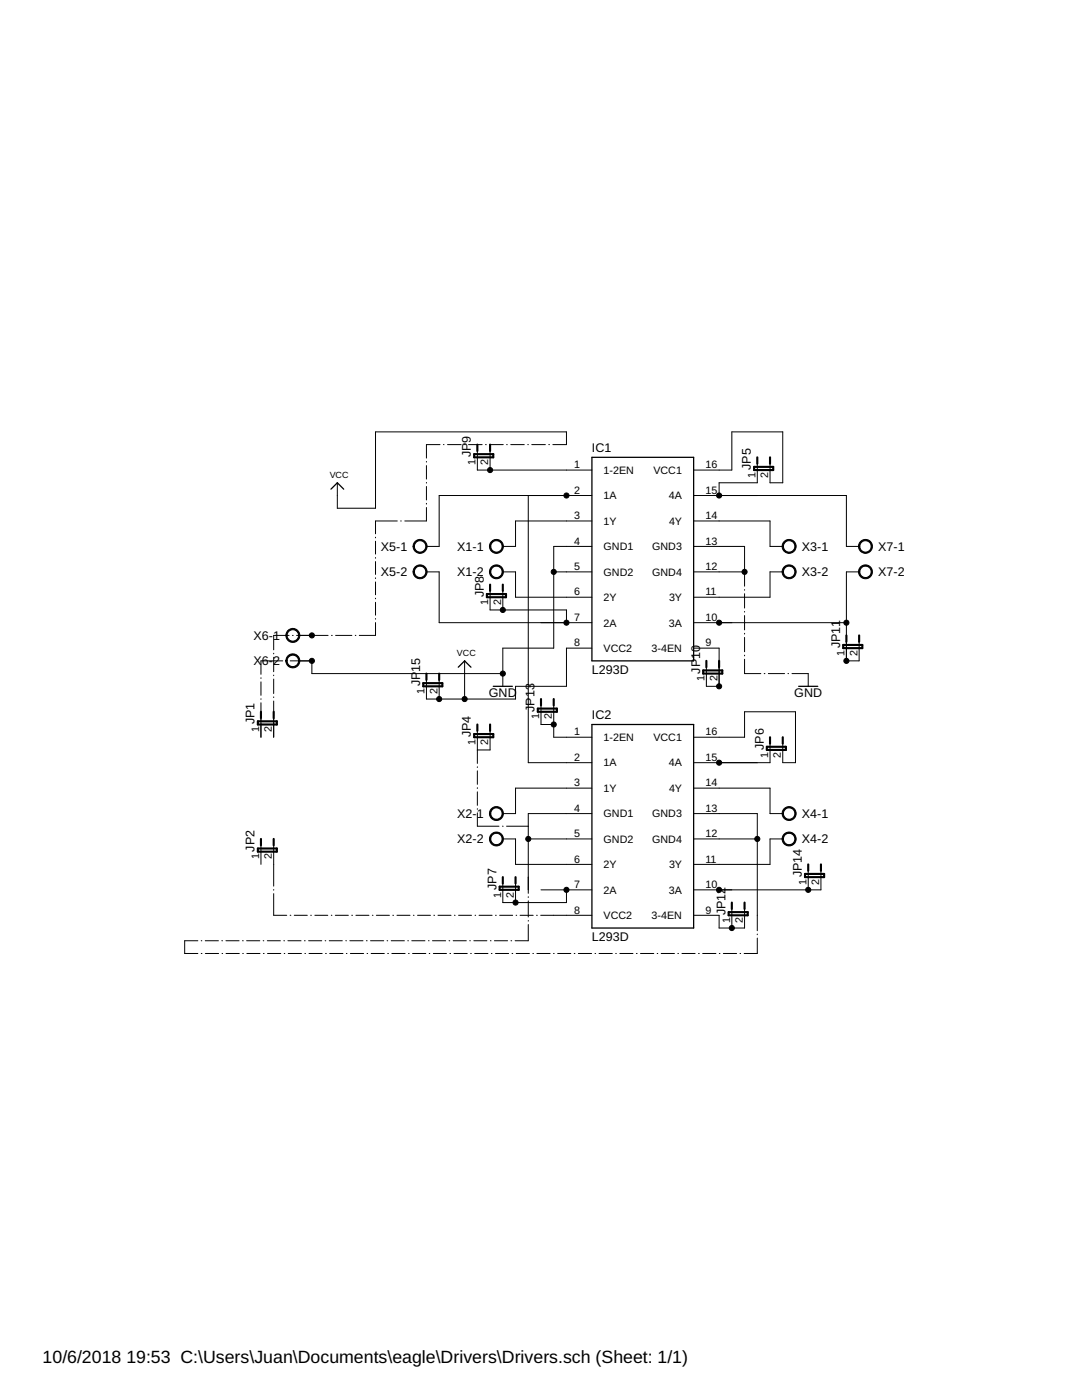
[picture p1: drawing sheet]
<svg xmlns="http://www.w3.org/2000/svg" width="216mm" height="279mm" viewBox="0 0 216 279" stroke-linecap="round" stroke-linejoin="round" font-family="sans-serif">
<path d="M66 97.6l1.3-1.2 1.3 1.2M118.1 91.3h20.3v40.6h-20.3zM91.4 133.2l1.3-1.3 1.3 1.3M98.4 137h3.8M159.4 137h3.8M118.1 144.6h20.3v40.6h-20.3z" fill="none" stroke="#000" stroke-width=".25"/>
<g fill="none" stroke="#000" stroke-width=".2">
<path d="M85.1 92.1v.1M85.1 92.9v2.7M85.1 96.3v.1M85.1 97.1v2.7M87.8 88.7h-2.7v2.7M88.5 88.7h.1M89.3 88.7h2.7M92.7 88.7h.1M93.5 88.7h2.7M95.2 90v3.8h22.9M96.9 88.7h.1M97.7 88.7h2.7"/>
<path d="M97.8 90v3.8M101.1 88.7h.1M101.9 88.7h2.7M105.3 88.7h.1M105.4 98.9v53.3h12.7M106.1 88.7h2.7M109.5 88.7h.1M110.3 88.7h2.7v-2.5h-38.1v15.2h-7.6v-5M118.1 98.9h-30.5v10.2h-2.5M138.4 98.9h30.5v10.2h2.5M151.1 92.5v3.9h-7.6v2.5M153.6 92.5v3.9h2.6v-10.2h-10.2v7.6h-7.6"/>
<path d="M74.9 107.2v.1M74.9 108v2.6M74.9 111.3v.1M74.9 112.1v2.5M74.9 115.3v.2M74.9 116.1v2.6M74.9 119.4v.1M79.3 104h-4.4v2.5M79.9 104h.2M85.1 101.3v2.7h-4.3M85.1 114.1h2.5v10.2h30.5M85.1 100.5v.1"/>
<path d="M97.8 117.9v3.8h15.2v2.6M100.3 114.1h2.6v5.1h15.2M100.3 117.9v3.8M110.5 114.1h7.6M118.1 104h-15.2v5.1h-2.6M118.1 109.1h-7.6v20.2h-10.2v7.7M138.4 104h15.2v5.1h2.6M138.4 109.1h10.2v7.9M138.4 114.1h10.2M148.6 117.7v.1M148.6 118.5v2.8M156.2 114.1h-2.6v5.1h-15.2"/>
<path d="M171.4 114.1h-2.5v17.8h2.5v-3.8M52.1 135.3v.1M52.1 136.1v2.7M52.1 139.4v.2M54.6 130.4v.1M54.6 131.2v2.8M54.6 134.7v.2M54.6 135.5v2.9M54.6 139.1v.1M54.6 139.9v2.9M56.4 131.9h-4.3v2.7M57.1 131.9h.1"/>
<path d="M57.7 126.8h-3.1v2.9M57.9 131.9h4.3v2.5h38.1M58.4 126.8h.1M59.2 126.8h6.3M66.1 126.8h.2M67 126.8h3.2M70.9 126.8h.1M74.9 124.2v2.6h-3.2M74.9 120.2v2.6M74.9 123.4v.2M87.6 135.7v3.8M92.7 131.9v7.6"/>
<path d="M118.1 129.3h-5.1v7.7h-10.1v2.5h-17.8v-3.8M138.4 124.3h30.5M138.4 129.3h5.1v7.7h-2.6v-3.8M148.6 122v.2M148.6 122.9v2.8M148.6 126.4v.1M148.6 127.2v2.9M148.6 130.7v.2M148.6 131.6v2.8h3.2M152.5 134.4h.1M153.3 134.4h3.2M157.2 134.4h.2"/>
<path d="M158 134.4h3.3v2.6M52.1 140.3v2.6M52.1 143.3v3.8M54.6 143.3v3.8M95.2 145.9v6.5M95.2 153v.2M95.2 153.8v2.7M95.2 157.2v.2M95.2 158v2.7M97.8 145.9v3.8h-2.6M107.9 140.8v3.8h2.6M110.5 140.8v6.3h7.6"/>
<path d="M118.1 157.3h-15.2v5.1h-2.6M138.4 147.1h10.2v-5.1h10.1v10.2h-2.5v-3.8M138.4 157.3h15.2v5.1h2.6M153.6 148.4v3.8h-15.2M52.1 168.7v3.8M54.6 178.4v4.3h2.6M54.6 168.7v8.1M54.6 177.5v.2M95.2 161.4v.1M95.2 162.2v2.7h4.4M100.3 164.9h.1M100.3 167.4h2.6v5.1h15.2"/>
<path d="M100.3 176.3v3.8h12.7v-2.5M101.1 164.9h4.3M102.9 176.3v3.8M105.4 167.4h12.7M105.4 179v.1M105.4 179.8v3.2M107.9 177.6h10.2M118.1 162.4h-12.7v15.9M138.4 162.4h12.7v23.3M138.4 167.4h12.7M156.2 167.4h-2.6v5.1h-15.2M161.3 173.8v3.8"/>
<path d="M163.8 173.8v3.8h-25.4M39.5 187.7h-2.6v2.6h2.6M40.2 187.7h.1M40.2 190.3h.1M41 187.7h2.6M41 190.3h2.6M44.3 187.7h.1M44.3 190.3h.1M45.1 187.7h2.6M45.1 190.3h2.7M48.4 187.7h.1M48.4 190.3h.2"/>
<path d="M49.2 187.7h2.6M49.3 190.3h2.6M52.5 187.7h.1M52.6 190.3h.1M53.3 187.7h2.6M53.4 190.3h2.6M56.6 187.7h.2M56.7 190.3h.1M57.4 187.7h2.7M57.5 190.3h2.7M57.9 182.7h.1M58.7 182.7h2.6"/>
<path d="M60.7 187.7h.2M60.8 190.3h.2M61.6 187.7h2.6M61.7 190.3h2.6M62 182.7h.1M62.8 182.7h2.6M64.9 187.7h.1M65 190.3h.1M65.7 187.7h2.6M65.8 190.3h2.6M66.1 182.7h.1M66.9 182.7h2.6"/>
<path d="M69 187.7h.1M69.1 190.3h.1M69.8 187.7h2.6M69.9 190.3h2.7M70.2 182.7h.1M71 182.7h2.6M73.1 187.7h.2M73.2 190.3h.2M73.9 187.7h2.7M74.1 190.3h2.6M74.3 182.7h.1M75.1 182.7h2.6"/>
<path d="M77.2 187.7h.2M77.4 190.3h.1M78.1 187.7h2.6M78.2 190.3h2.6M78.4 182.7h.1M79.2 182.7h2.6M81.4 187.7h.1M81.5 190.3h.1M82.2 187.7h2.6M82.3 190.3h2.7M82.5 182.7h.1M83.3 182.7h2.6"/>
<path d="M85.5 187.7h.1M85.6 190.3h.2M86.3 187.7h2.6M86.5 190.3h2.6M86.6 182.7h.1M87.4 182.7h2.6M89.6 187.7h.1M89.8 190.3h.1M90.4 187.7h2.6M90.6 190.3h2.6M90.7 182.7h.1M91.5 182.7h2.6"/>
<path d="M93.7 187.7h.2M93.9 190.3h.1M94.6 187.7h2.6M94.7 190.3h2.7M94.8 182.7h.1M95.6 182.7h2.6M97.9 187.7h.1M98 190.3h.2M98.7 187.7h2.6M98.9 182.7h.1M98.9 190.3h2.6M99.7 182.7h2.6"/>
<path d="M102 187.7h.1M102.2 190.3h.1M103 182.7h.1M103 190.3h2.6M103.8 182.7h2.6M105.4 183.7v.1M105.4 184.5v3.2h-2.6M106.3 190.3h.1M107.1 182.7h.1M107.1 190.3h2.7M107.9 182.7h10.2M110.4 190.3h.2"/>
<path d="M111.3 190.3h2.6M114.6 190.3h.1M115.4 190.3h2.6M118.7 190.3h.2M119.5 190.3h2.7M122.9 190.3h.1M123.7 190.3h2.6M127 190.3h.1M127.8 190.3h2.7M131.1 190.3h.2M131.9 190.3h2.7M135.3 190.3h.1"/>
<path d="M136.1 190.3h2.6M139.4 190.3h.1M140.2 190.3h2.7M143.5 190.3h.2M144.3 190.3h2.7M146 181.4v3.8M147.7 190.3h.1M148.6 181.4v3.8h-5.1v-2.5h-5.1M151.1 186.4v.1M151.1 187.2v3.1h-2.6"/>
</g>
<g fill="#000" stroke="#000" stroke-width=".2">
<path d="M82.8 108.1a1.39 1.39 0 0 1 2.2 .2 1.39 1.39 0 0 1-.8 2.1 1.39 1.39 0 0 1-1.8-1.3h.3a1.15 1.15 0 0 1 1.6-1.1 1.15 1.15 0 0 1 .3 1.9 1.15 1.15 0 0 1-1.9-.6v-.2h-.3z" fill-rule="evenodd"/>
<path d="M82.8 113.2a1.4 1.4 0 0 1 2.2 .2 1.4 1.4 0 0 1-.8 2.1 1.4 1.4 0 0 1-1.8-1.4h.3a1.15 1.15 0 0 1 1.6-1.1 1.15 1.15 0 0 1 .3 2 1.15 1.15 0 0 1-1.9-.6v-.3h-.3z" fill-rule="evenodd"/>
<path d="M98 108.1a1.39 1.39 0 0 1 2.2 .2 1.39 1.39 0 0 1-.8 2.1 1.39 1.39 0 0 1-1.7-1.3h.2a1.14 1.14 0 0 1 1.6-1.1 1.14 1.14 0 0 1 .3 1.9 1.14 1.14 0 0 1-1.8-.6l-.1-.2h-.2z" fill-rule="evenodd"/>
<path d="M98 113.2a1.4 1.4 0 0 1 2.3 .2 1.4 1.4 0 0 1-.9 2.1 1.4 1.4 0 0 1-1.7-1.4h.2a1.14 1.14 0 0 1 1.6-1 1.14 1.14 0 0 1 .3 1.9 1.14 1.14 0 0 1-1.8-.6l-.1-.3h-.2z" fill-rule="evenodd"/>
<path d="M156.4 108.1a1.39 1.39 0 0 1 2.2 .2 1.39 1.39 0 0 1-.8 2.1 1.39 1.39 0 0 1-1.7-1.3h.2a1.15 1.15 0 0 1 1.6-1.1 1.15 1.15 0 0 1 .3 1.9 1.15 1.15 0 0 1-1.8-.6l-.1-.2h-.2z" fill-rule="evenodd"/>
<path d="M156.4 113.2a1.4 1.4 0 0 1 2.2 .2 1.4 1.4 0 0 1-.8 2.1 1.4 1.4 0 0 1-1.7-1.4h.2a1.15 1.15 0 0 1 1.6-1.1 1.15 1.15 0 0 1 .3 2 1.15 1.15 0 0 1-1.8-.6l-.1-.3h-.2z" fill-rule="evenodd"/>
<path d="M171.7 108.1a1.39 1.39 0 0 1 2.2 .2 1.39 1.39 0 0 1-.8 2.1 1.39 1.39 0 0 1-1.8-1.3h.3a1.14 1.14 0 0 1 1.5-1.1 1.14 1.14 0 0 1 .3 1.9 1.14 1.14 0 0 1-1.8-.6v-.2h-.3z" fill-rule="evenodd"/>
<path d="M171.7 113.2a1.4 1.4 0 0 1 2.2 .2 1.4 1.4 0 0 1-.8 2.1 1.4 1.4 0 0 1-1.8-1.4h.3a1.14 1.14 0 0 1 1.5-1 1.14 1.14 0 0 1 .3 1.9 1.14 1.14 0 0 1-1.8-.6v-.3h-.3z" fill-rule="evenodd"/>
<path d="M57.4 125.9a1.4 1.4 0 0 1 2.2 .2 1.4 1.4 0 0 1-.8 2.1 1.4 1.4 0 0 1-1.8-1.4h.3a1.15 1.15 0 0 1 1.6-1 1.15 1.15 0 0 1 .3 1.9 1.15 1.15 0 0 1-1.9-.6v-.3h-.3z" fill-rule="evenodd"/>
<path d="M57.4 130.9a1.4 1.4 0 0 1 2.2 .3 1.4 1.4 0 0 1-.8 2 1.4 1.4 0 0 1-1.8-1.3h.3a1.15 1.15 0 0 1 1.6-1.1 1.15 1.15 0 0 1 .3 1.9 1.15 1.15 0 0 1-1.9-.5v-.3h-.3z" fill-rule="evenodd"/>
<path d="M98 161.4a1.4 1.4 0 0 1 2.3 .2 1.4 1.4 0 0 1-.9 2.1 1.4 1.4 0 0 1-1.7-1.3h.2a1.14 1.14 0 0 1 1.6-1.1 1.14 1.14 0 0 1 .3 1.9 1.14 1.14 0 0 1-1.8-.6l-.1-.2h-.2z" fill-rule="evenodd"/>
<path d="M98 166.5a1.4 1.4 0 0 1 2.3 .2 1.4 1.4 0 0 1-.9 2.1 1.4 1.4 0 0 1-1.7-1.4h.2a1.14 1.14 0 0 1 1.6-1 1.14 1.14 0 0 1 .3 1.9 1.14 1.14 0 0 1-1.8-.6l-.1-.3h-.2z" fill-rule="evenodd"/>
<path d="M156.4 161.4a1.4 1.4 0 0 1 2.2 .2 1.4 1.4 0 0 1-.8 2.1 1.4 1.4 0 0 1-1.7-1.3h.2a1.15 1.15 0 0 1 1.6-1.1 1.15 1.15 0 0 1 .3 1.9 1.15 1.15 0 0 1-1.8-.6l-.1-.2h-.2z" fill-rule="evenodd"/>
<path d="M156.4 166.5a1.4 1.4 0 0 1 2.3 .2 1.4 1.4 0 0 1-.9 2.1 1.4 1.4 0 0 1-1.7-1.4h.2a1.15 1.15 0 0 1 1.6-1 1.15 1.15 0 0 1 .3 1.9 1.15 1.15 0 0 1-1.8-.6l-.1-.3h-.2z" fill-rule="evenodd"/>
<circle cx="97.8" cy="93.8" r=".51"/>
<circle cx="113" cy="98.9" r=".51"/>
<circle cx="143.5" cy="98.9" r=".51"/>
<circle cx="110.5" cy="114.1" r=".51"/>
<circle cx="148.6" cy="114.1" r=".51"/>
<circle cx="62.2" cy="131.9" r=".51"/>
<circle cx="62.2" cy="126.8" r=".51"/>
<circle cx="87.6" cy="139.5" r=".51"/>
<circle cx="92.7" cy="139.5" r=".51"/>
<circle cx="100.3" cy="134.4" r=".51"/>
<circle cx="100.3" cy="121.7" r=".51"/>
<circle cx="113" cy="124.3" r=".51"/>
<circle cx="143.5" cy="124.3" r=".51"/>
<circle cx="143.5" cy="137" r=".51"/>
<circle cx="168.9" cy="131.9" r=".51"/>
<circle cx="168.9" cy="124.3" r=".51"/>
<circle cx="110.5" cy="144.6" r=".51"/>
<circle cx="143.5" cy="152.2" r=".51"/>
<circle cx="105.4" cy="167.4" r=".51"/>
<circle cx="113" cy="177.6" r=".51"/>
<circle cx="143.5" cy="177.6" r=".51"/>
<circle cx="151.1" cy="167.4" r=".51"/>
<circle cx="161.3" cy="177.6" r=".51"/>
<circle cx="102.9" cy="180.1" r=".51"/>
<circle cx="146" cy="185.2" r=".51"/>
</g>
<g fill="none" stroke="#000" stroke-width=".42">
<path d="M94.6 90.6h3.8v.7h-3.8zM95.2 88.7v1.3M97.8 88.7v1.3M150.5 93.2h3.8v.6h-3.8zM151.1 91.3v1.2M153.6 91.3v1.2M97.2 118.6h3.8v.6h-3.8zM97.8 116.7v1.2M100.3 116.7v1.2M84.5 136.3h3.8v.7h-3.8zM85.1 134.4v1.3M87.6 134.4v1.3"/>
<path d="M107.9 139.5v1.3M110.5 139.5v1.3M140.3 133.8h3.8v.6h-3.8zM140.9 131.9v1.3M143.5 131.9v1.3M168.3 128.7h3.8v.6h-3.8zM168.9 126.8v1.3M171.4 126.8v1.3M51.5 144h3.7v.6h-3.7zM52.1 142v1.3M54.6 142v1.3M94.6 146.5h3.8v.6h-3.8z"/>
<path d="M95.2 144.6v1.3M97.8 144.6v1.3M107.3 141.4h3.8v.6h-3.8zM153 149h3.8v.7h-3.8zM153.6 147.1v1.3M156.2 147.1v1.3M51.5 169.3h3.7v.7h-3.7zM52.1 167.4v1.3M54.6 167.4v1.3M99.7 177h3.8v.6h-3.8zM100.3 175v1.3M102.9 175v1.3"/>
<path d="M160.6 174.4h3.8v.6h-3.8zM161.3 172.5v1.3M163.8 172.5v1.3M145.4 182h3.8v.7h-3.8zM146 180.1v1.3M148.6 180.1v1.3"/>
</g>
<g font-size="3.5">
<text x="8.5" y="272">10/6/2018</text>
<text x="25.2" y="272">19:53 C:\Users\Juan\Documents\eagle\Drivers\Drivers.sch (Sheet: 1/1)</text>
</g>
<g font-size="2.5">
<text x="94" y="88.4" transform="rotate(-90 94 88.4)">9</text>
<text x="94" y="91.3" transform="rotate(-90 94 91.3)">JP</text>
<text x="118.1" y="90.3">IC1</text>
<text x="149.8" y="93.8" transform="rotate(-90 149.8 93.8)">JP5</text>
<text x="76" y="109.9">X5-1</text>
<text x="91.2" y="109.9">X1-1</text>
<text x="160" y="109.9">X3-1</text>
<text x="175.2" y="109.9">X7-1</text>
<text x="76" y="115">X5-2</text>
<text x="91.2" y="115">X1-2</text>
<text x="96.5" y="119.2" transform="rotate(-90 96.5 119.2)">JP8</text>
<text x="160" y="115">X3-2</text>
<text x="175.2" y="115">X7-2</text>
<text x="50.6" y="127.7">X6-1</text>
<text x="167.6" y="129.4" transform="rotate(-90 167.6 129.4)">JP11</text>
<text x="50.6" y="132.8">X</text>
<text x="52.3" y="132.8">6-2</text>
<text x="83.8" y="137" transform="rotate(-90 83.8 137)">JP</text>
<text x="83.8" y="134.1" transform="rotate(-90 83.8 134.1)">15</text>
<text x="118.1" y="134.4">L293D</text>
<text x="139.7" y="134.4" transform="rotate(-90 139.7 134.4)">JP10</text>
<text x="97.6" y="139">GND</text>
<text x="106.7" y="142" transform="rotate(-90 106.7 142)">JP13</text>
<text x="118.1" y="143.6">IC2</text>
<text x="158.5" y="139">GND</text>
<text x="50.8" y="144.6" transform="rotate(-90 50.8 144.6)">JP1</text>
<text x="94" y="147.1" transform="rotate(-90 94 147.1)">JP4</text>
<text x="152.4" y="149.7" transform="rotate(-90 152.4 149.7)">JP6</text>
<text x="91.2" y="163.2">X2-1</text>
<text x="160" y="163.2">X4-1</text>
<text x="50.8" y="170" transform="rotate(-90 50.8 170)">JP2</text>
<text x="91.2" y="168.3">X2-2</text>
<text x="160" y="168.3">X4-2</text>
<text x="99.1" y="177.6" transform="rotate(-90 99.1 177.6)">JP7</text>
<text x="160" y="175.1" transform="rotate(-90 160 175.1)">JP14</text>
<text x="144.8" y="182.7" transform="rotate(-90 144.8 182.7)">JP12</text>
<text x="118.1" y="187.7">L293D</text>
</g>
<g font-size="2.1">
<text x="94.9" y="92.8" transform="rotate(-90 94.9 92.8)">1</text>
<text x="97.4" y="92.8" transform="rotate(-90 97.4 92.8)">2</text>
<text x="114.6" y="93.5">1</text>
<text x="120.4" y="94.6">1-2EN</text>
<text x="130.4" y="94.6">VCC1</text>
<text x="140.8" y="93.5">16</text>
<text x="150.8" y="95.4" transform="rotate(-90 150.8 95.4)">1</text>
<text x="153.3" y="95.4" transform="rotate(-90 153.3 95.4)">2</text>
<text x="114.6" y="98.5">2</text>
<text x="120.4" y="99.6">1A</text>
<text x="133.5" y="99.7">4A</text>
<text x="140.8" y="98.5">15</text>
<text x="114.6" y="103.6">3</text>
<text x="120.4" y="104.7">1Y</text>
<text x="133.5" y="104.7">4Y</text>
<text x="140.8" y="103.6">14</text>
<text x="114.6" y="108.7">4</text>
<text x="114.6" y="113.8">5</text>
<text x="120.4" y="109.8">GND1</text>
<text x="130.1" y="109.8">GND3</text>
<text x="140.8" y="108.7">13</text>
<text x="140.8" y="113.8">12</text>
<text x="114.6" y="118.8">6</text>
<text x="120.4" y="114.9">GND2</text>
<text x="120.4" y="120">2Y</text>
<text x="130.1" y="114.9">GND4</text>
<text x="133.5" y="120">3Y</text>
<text x="140.8" y="118.8">11</text>
<text x="97.4" y="120.7" transform="rotate(-90 97.4 120.7)">1</text>
<text x="100" y="120.7" transform="rotate(-90 100 120.7)">2</text>
<text x="114.6" y="123.9">7</text>
<text x="120.4" y="125">2A</text>
<text x="133.5" y="125">3A</text>
<text x="140.8" y="123.9">10</text>
<text x="114.6" y="129">8</text>
<text x="120.4" y="130.1">VCC2</text>
<text x="130" y="130.1">3-4EN</text>
<text x="140.8" y="129">9</text>
<text x="168.5" y="130.9" transform="rotate(-90 168.5 130.9)">1</text>
<text x="171.1" y="130.9" transform="rotate(-90 171.1 130.9)">2</text>
<text x="140.6" y="136" transform="rotate(-90 140.6 136)">1</text>
<text x="143.1" y="136" transform="rotate(-90 143.1 136)">2</text>
<text x="84.7" y="138.5" transform="rotate(-90 84.7 138.5)">1</text>
<text x="87.3" y="138.5" transform="rotate(-90 87.3 138.5)">2</text>
<text x="107.6" y="143.6" transform="rotate(-90 107.6 143.6)">1</text>
<text x="110.1" y="143.6" transform="rotate(-90 110.1 143.6)">2</text>
<text x="51.7" y="146.1" transform="rotate(-90 51.7 146.1)">1</text>
<text x="54.3" y="146.1" transform="rotate(-90 54.3 146.1)">2</text>
<text x="94.9" y="148.7" transform="rotate(-90 94.9 148.7)">1</text>
<text x="97.4" y="148.7" transform="rotate(-90 97.4 148.7)">2</text>
<text x="114.6" y="146.8">1</text>
<text x="120.4" y="147.9">1-2EN</text>
<text x="130.4" y="147.9">VCC1</text>
<text x="140.8" y="146.8">16</text>
<text x="114.6" y="151.8">2</text>
<text x="120.4" y="153">1A</text>
<text x="133.5" y="153">4A</text>
<text x="140.8" y="151.8">15</text>
<text x="153.3" y="151.2" transform="rotate(-90 153.3 151.2)">1</text>
<text x="155.8" y="151.2" transform="rotate(-90 155.8 151.2)">2</text>
<text x="114.6" y="156.9">3</text>
<text x="120.4" y="158">1Y</text>
<text x="133.5" y="158">4Y</text>
<text x="140.8" y="156.9">14</text>
<text x="114.6" y="162">4</text>
<text x="114.6" y="167.1">5</text>
<text x="120.4" y="163.1">GND1</text>
<text x="130.1" y="163.1">GND3</text>
<text x="140.8" y="162">13</text>
<text x="140.8" y="167.1">12</text>
<text x="51.7" y="171.5" transform="rotate(-90 51.7 171.5)">1</text>
<text x="54.3" y="171.5" transform="rotate(-90 54.3 171.5)">2</text>
<text x="114.6" y="172.2">6</text>
<text x="120.4" y="168.2">GND2</text>
<text x="120.4" y="173.3">2Y</text>
<text x="130.1" y="168.2">GND4</text>
<text x="133.5" y="173.3">3Y</text>
<text x="140.8" y="172.2">11</text>
<text x="100" y="179.1" transform="rotate(-90 100 179.1)">1</text>
<text x="102.5" y="179.1" transform="rotate(-90 102.5 179.1)">2</text>
<text x="114.6" y="177.2">7</text>
<text x="120.4" y="178.4">2A</text>
<text x="133.5" y="178.4">3A</text>
<text x="140.8" y="177.2">10</text>
<text x="160.9" y="176.6" transform="rotate(-90 160.9 176.6)">1</text>
<text x="163.5" y="176.6" transform="rotate(-90 163.5 176.6)">2</text>
<text x="114.6" y="182.3">8</text>
<text x="120.4" y="183.4">VCC2</text>
<text x="130" y="183.4">3-4EN</text>
<text x="140.8" y="182.3">9</text>
<text x="145.7" y="184.2" transform="rotate(-90 145.7 184.2)">1</text>
<text x="148.2" y="184.2" transform="rotate(-90 148.2 184.2)">2</text>
</g>
<g font-size="1.8">
<text x="65.8" y="95.3">VCC</text>
<text x="91.2" y="130.9">VCC</text>
</g>
</svg>
